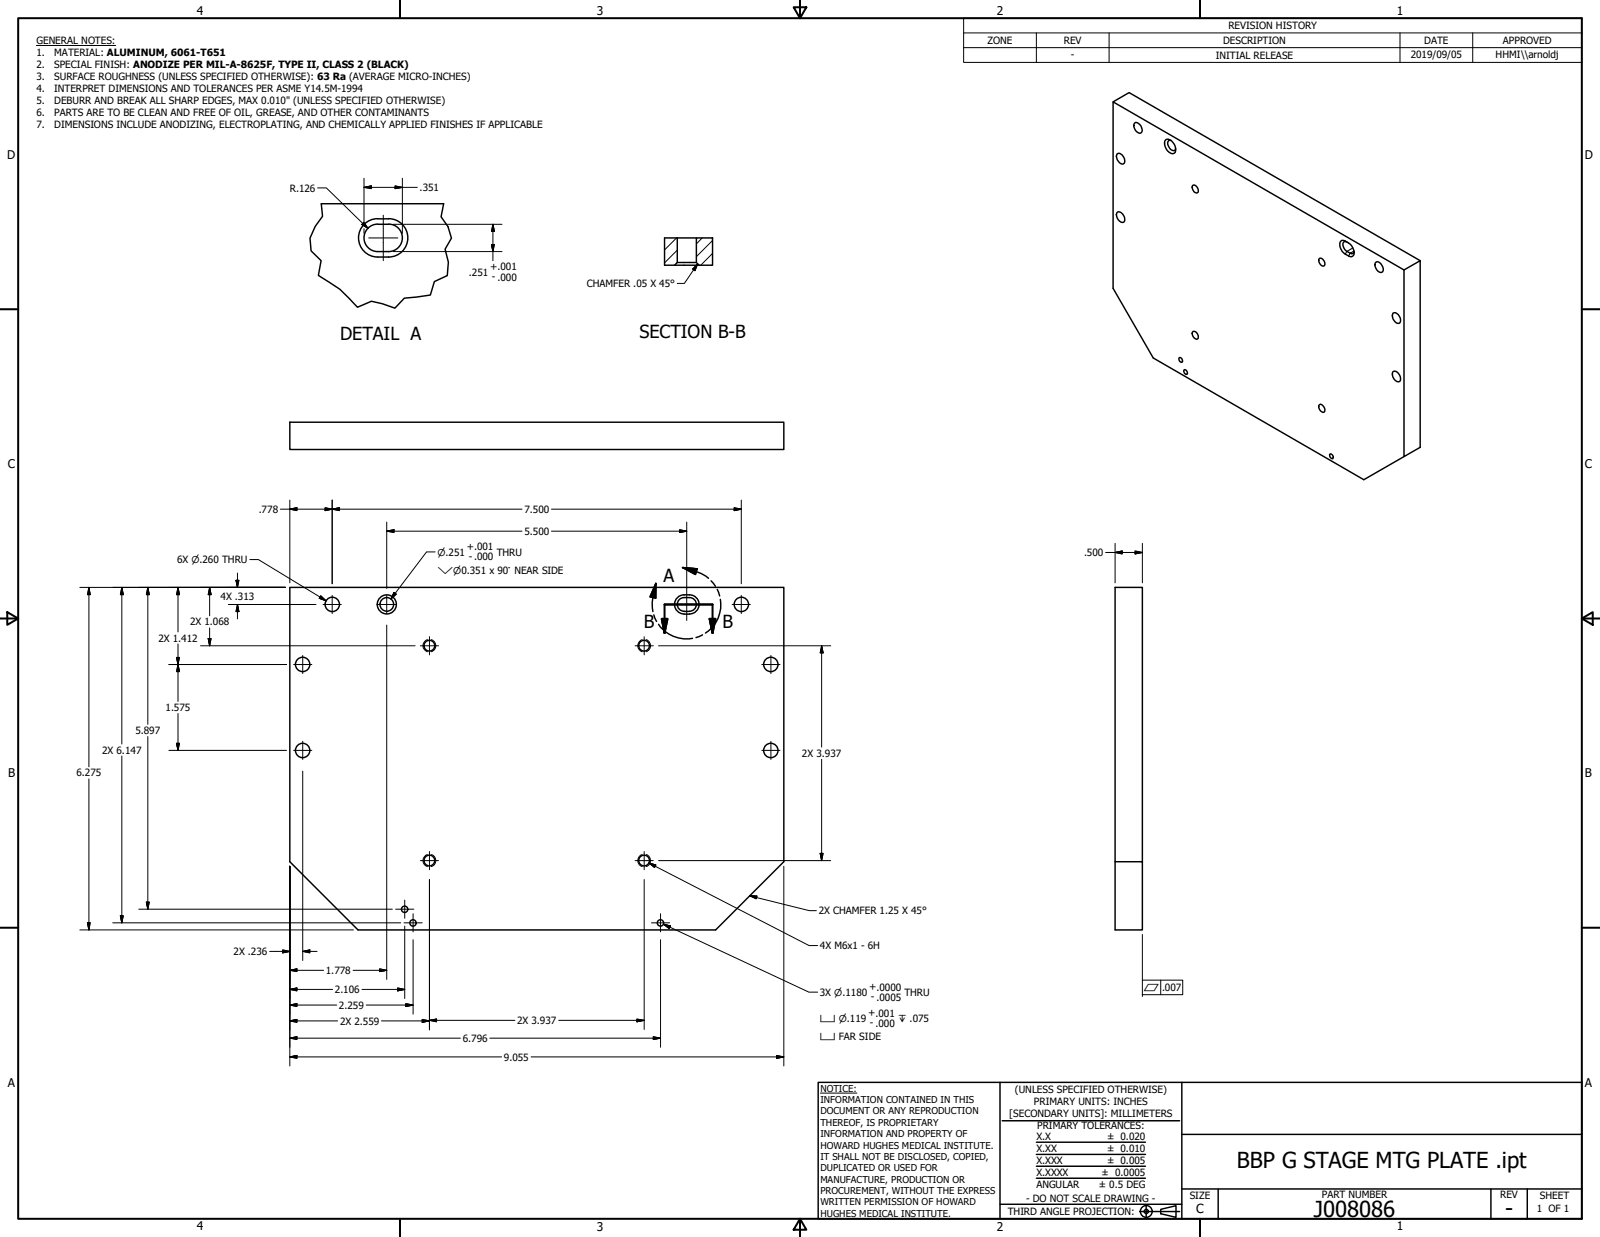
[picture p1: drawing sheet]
<svg xmlns="http://www.w3.org/2000/svg" width="559mm" height="432mm" viewBox="0 0 559 432" stroke-linecap="round" stroke-linejoin="round" font-family="sans-serif">
<!-- layer: Hatch (ANSI) -->
<path d="M236.3 83.1l-4.2 4.1M236.5 87.3l-4.4 4.5M245.2 83.1l-2 2.1M248.9 88.5l-4.2 4.1M248.9 83.9l-5.7 5.7" fill="none" stroke="#000" stroke-width=".35"/>
<!-- layer: Visible (ANSI) -->
<g fill="none" stroke="#000" stroke-width=".51">
<path d="M388.7 35.6l5.6-3.3 101.7 58.7M390.2 53.7a2.36 2.36 0 0 1 2.5 3.2 1.22 1.22 0 0 1-2.1-.6 2.49 2.49 0 0 1-.4-2.6zM396.3 42.9a2.18 2.18 0 0 1 2.6 2.3 .94 .94 0 0 1-.3 1 .94 .94 0 0 1-1 .2 2.65 2.65 0 0 1-1.3-3.5zM407 48.9a2.26 2.26 0 0 1 3.1 1.5 2.05 2.05 0 0 1-.5 3.3 3.5 3.5 0 0 1-2.6-4.8zM409 49h-.4a1.56 1.56 0 0 0-.2 2.6 1.42 1.42 0 0 0 2.1 .7l.1-.4M112.2 71.1h42.7M131.9 78.2a4.8 4.8 0 0 0-4.8 4.8 4.8 4.8 0 0 0 4.8 4.8 9.4 9.4 0 0 0 6.3-.6 4.8 4.8 0 0 0 2.2-5.4 4.8 4.8 0 0 0-4.7-3.6M131.9 76.3a6.7 6.7 0 0 0-6.7 6.7 6.7 6.7 0 0 0 6.7 6.7 12.2 12.2 0 0 0 6.7-.6 6.7 6.7 0 0 0 3.7-7.5 6.7 6.7 0 0 0-6.6-5.3M132 76.4h3.8M132 78.3h3.8M390.2 74.1a2.36 2.36 0 0 1 2.5 3.2 1.65 1.65 0 0 1-2.5-1.2 1.74 1.74 0 0 1 0-2zM416.4 64.9l.3-.3a1.78 1.78 0 0 1 1.5 2.7 1.79 1.79 0 0 1-1.8-2.4z"/>
<path d="M232.1 83.1h4.4v8.5l-.9 1h-3.5zM235.6 92.6h8.6M236.5 83.1h6.7M236.5 91.6h6.7M243.2 83.1h5.7v9.5h-4.7l-1-1zM460.9 90.2a1.78 1.78 0 0 1 1.5 2.6 1.78 1.78 0 0 1-1.5-2.6zM468.4 84.1a3.7 3.7 0 0 1 4 2.4 1.95 1.95 0 0 1-.3 3.1 4.3 4.3 0 0 1-4-5.1zM470.4 84.5l-.9-.2a2.17 2.17 0 0 0 .9 3.5l1.2 .6a.86 .86 0 0 0 1.3-.5M480.5 91.6a1.88 1.88 0 0 1 2.4 1.6 1.23 1.23 0 0 1-.7 1.9 2.64 2.64 0 0 1-1.7-3.5zM490.3 94.2l5.7-3.2v65.1l-5.7 3.3v-65.2l-101.6-58.6v65l14.1 24.4 73.5 42.4 14-8M416.4 116l.3-.3a1.78 1.78 0 0 1 1.5 2.7 1.86 1.86 0 0 1-1.8-2.4zM486.5 109.3a2.36 2.36 0 0 1 2.5 3.2 1.22 1.22 0 0 1-2.1-.5 2.49 2.49 0 0 1-.4-2.7z"/>
<path d="M411.9 124.8a1.02 1.02 0 0 1 .9 .6 1.02 1.02 0 0 1-.1 1.1 1.15 1.15 0 0 1-.8-1.7zM413.6 129.1a.99 .99 0 0 1 .9 .5 .99 .99 0 0 1 0 1.1 1.08 1.08 0 0 1-.9-1.6zM486.5 129.7a2.36 2.36 0 0 1 2.5 3.3 1.65 1.65 0 0 1-2.5-1.2 2.1 2.1 0 0 1 0-2.1zM101.2 147.4h172.5v9.5h-172.5zM460.9 141.2a1.78 1.78 0 0 1 1.5 2.7 1.78 1.78 0 0 1-1.5-2.7zM464.5 158.5a1.02 1.02 0 0 1 1 .5 1.02 1.02 0 0 1-.1 1.1l-.9-.6zM101.2 205h172.5v95.8l-23.8 23.8h-124.9l-23.8-23.8zM236.6 208.6a5.7 5.7 0 0 1 6.6 0 3.4 3.4 0 0 1 .7 3.7 3.4 3.4 0 0 1-3.1 2.1 4.3 4.3 0 0 1-5-2.1 3.3 3.3 0 0 1 .8-3.7zM237.1 209.5l.3-.4a4.5 4.5 0 0 1 4-.4 2.42 2.42 0 0 1 1.8 2.6 2.42 2.42 0 0 1-2.4 2.1 3.9 3.9 0 0 1-3.7-.9l-.6-1.5zM389.4 300.8v23.8h9.6v-23.8h-9.6v-95.8h9.6v95.8"/>
<circle cx="116" cy="211" r="2.51"/>
<circle cx="135.1" cy="211" r="2.38"/>
<circle cx="135.1" cy="211" r="3.3"/>
<circle cx="258.9" cy="211" r="2.51"/>
<circle cx="105.7" cy="231.9" r="2.51"/>
<circle cx="150" cy="225.4" r="1.87"/>
<circle cx="224.9" cy="225.4" r="1.87"/>
<circle cx="269.2" cy="231.9" r="2.51"/>
<circle cx="105.7" cy="262" r="2.51"/>
<circle cx="269.2" cy="262" r="2.51"/>
<circle cx="141.3" cy="317.4" r="1.11"/>
<circle cx="150" cy="300.4" r="1.87"/>
<circle cx="224.9" cy="300.4" r="1.87"/>
<circle cx="144.2" cy="322.2" r="1.11"/>
<circle cx="230.7" cy="322.2" r="1.11"/>
</g>
<!-- layer: Hidden Narrow (ANSI) -->
<path d="M149.3 223.3a2.22 2.22 0 0 0-1.6 2.1 2.22 2.22 0 0 0 1.6 2.1M150.6 223.3a2.22 2.22 0 0 1 1.6 2.1 2.22 2.22 0 0 1-1.6 2.1M224.3 223.3a2.22 2.22 0 0 0-1.6 2.1 2.22 2.22 0 0 0 1.6 2.1M225.7 223.3a2.25 2.25 0 0 1 1.5 2.1 2.25 2.25 0 0 1-1.5 2.1M149.3 298.3a2.18 2.18 0 0 0-1.6 2.1 2.18 2.18 0 0 0 1.6 2.1M150.6 298.3a2.18 2.18 0 0 1 1.6 2.1 2.18 2.18 0 0 1-1.6 2.1M224.3 298.3a2.18 2.18 0 0 0-1.6 2.1 2.18 2.18 0 0 0 1.6 2.1M225.7 298.3a2.2 2.2 0 0 1 1.5 2.1 2.2 2.2 0 0 1-1.5 2.1" fill="none" stroke="#000" stroke-width=".35"/>
<!-- layer: Visible Narrow (ANSI) -->
<path d="M472.5 86.6l-2.1 1.2-.6 .9M472.9 87.6l-1.3 .8-.6 .9" fill="none" stroke="#000" stroke-width=".38"/>
<!-- layer: Break Line (ANSI) -->
<path d="M112.2 71.1l.4 4.4-2.5 3.5-1.8 4.1 .3 4.5 3.5 3.4-.9 5.1 7.5 4.9 6.1 6.3 4.9-2.1 3.9 .8 4.3 1.6 3.3-3.5 9.1-1.1 1.4-4.7 4.5-2.1 .4-4.7-1.2-4.5 2.3-3.9-1.2-4-2.4-3.4 .8-4.6" fill="none" stroke="#000" stroke-width=".51"/>
<!-- layer: Detail Boundary (ANSI) -->
<path d="M238.4 198.1l5.1 .5-.6 1.9zM238.4 198.1a18.7 18.7 0 0 1 9.1 3.8M228.3 214.6l1 2.3M229 203.6v5.2l-2-.5zM229 203.6a18.7 18.7 0 0 0-1 9.9M230 217.9l1.6 1.9M248.3 219.5l-1.9 1.5M248.3 202.8l1.6 1.9M250.5 205.7l.8 2.3M251.6 209.2a11.8 11.8 0 0 1-2.5 9.3M232.5 220.6a11.9 11.9 0 0 0 9.4 2.2M245.4 221.6l-2.3 1" fill="none" stroke="#000" stroke-width=".51"/>
<path d="M238.4 198.1l5.1 .5zM238.4 198.1l5.1 .5-.6 1.9zM229 203.6v5.2zM229 203.6v5.2l-2-.5z" fill="#000" stroke="#000" stroke-width=".51"/>
<!-- layer: Section Line (ANSI) -->
<path d="M231.1 216h2l-1 5zM247.8 216h2.1l-1 5zM232.1 221v-10h16.8v10" fill="none" stroke="#000" stroke-width=".7"/>
<path d="M231.1 216l1 5zM231.1 216h2l-1 5zM247.8 216l1.1 5zM247.8 216h2.1l-1 5z" fill="#000" stroke="#000" stroke-width=".7"/>
<!-- layer: Border (ANSI) -->
<g fill="none" stroke="#000" stroke-width=".7">
<path d="M6.3 6.3h546.1v419.1h-546.1zM139.7 0v6.3M277.2 2.5h4.4l-2.2 3.8zM279.4 0v6.3M419.1 0v6.3M0 107.9h6.3M552.4 107.9h6.4M0 215.9h6.3M2.5 213.7l3.8 2.2-3.8 2.2zM552.4 215.9l3.9-2.2v4.4zM552.4 215.9h6.4M0 323.8h6.3"/>
<path d="M552.4 323.8h6.4M139.7 425.4v6.4M279.4 425.4l2.2 3.9h-4.4zM279.4 425.4v6.4M419.1 425.4v6.4"/>
</g>
<!-- layer: Title (ANSI) -->
<g fill="none" stroke="#000" stroke-width=".51">
<path d="M285.8 377.8h266.6v47.6h-266.6zM349.2 377.8v47.6M412.7 377.8v47.6M350 391.2h62M361.9 398.7h38.1M412.7 396h139.7M361.9 411.3h38.1M361.9 407.1h38.1M361.9 403h38.1M412.7 415h139.7M425.4 415v10.4M520.7 415v10.4"/>
<path d="M533.4 415v10.4M349.2 420.4h63.5M398 422.9h14M400.3 420.6v4.6M405.4 422.1l5.3-1.2v4l-5.3-1.2z"/>
<circle cx="400.3" cy="422.9" r="2.06"/>
<circle cx="400.3" cy="422.9" r=".73"/>
</g>
<path d="M286.5 381.6h12.8" fill="none" stroke="#000" stroke-width=".35"/>
<!-- layer: Symbol (ANSI) -->
<g fill="none" stroke="#000" stroke-width=".35">
<path d="M12.7 15.9h27.7M336.5 11.5v-5.2h215.9v5.2M336.5 16.6h215.9M361.9 11.5v10.3M387.3 11.5v10.3M488.9 11.5v10.3M514.3 11.5v10.3M552.4 11.5h-215.9v5.1M552.4 11.5v10.3h-215.9v-5.2M241.9 93.9l1.7-1.8-.9 2.4zM243.6 92.1l-4.6 6.8h-2.5M87.2 195.3h3l23.7 14.4"/>
<path d="M152 192.7h-3l-12.5 16.4M112 208l1.9 1.7-2.4-.8zM137.6 206.8l.8 .6-1.9 1.7zM226.6 301.2l2.4 .7-.4 .9zM226.6 301.2l56 28.9h3M261.8 312.7l2.6 .1-.3 1zM261.8 312.7l20.8 5.2h2.5M231.7 322.6l2.5 .6-.5 1zM231.7 322.6l50.8 23.7h3.1M399 326.2v15.9M399 342.1h14.1v5.1h-14.1zM399 347.2v.7"/>
<path d="M405.4 342.1v5.1"/>
</g>
<!-- layer: Dimension (ANSI) -->
<g fill="none" stroke="#000" stroke-width=".35">
<path d="M110.9 65.6h3.1l14.5 14.1M127.1 77.6l1.4 2.1-2.1-1.3zM127.1 65.4l2.6-.5v.9zM127.1 65.4h18.6M127.1 62.2v15.5M127.1 79.8v1.7M137.4 78.3h37.9M138 64.9l2.5 .5-2.5 .4zM140.5 62.2v19.3M172.1 78.3l.6 2.5h-1.1zM172.1 78.3v12.7M137.4 87.8h37.9"/>
<path d="M171.6 85.3h1.1l-.6 2.5zM97.9 177.7h84.4M101.2 177.7l2.5-.5v1zM101.2 174.6v28.9M113.5 177.2l2.5 .5-2.5 .5zM116 177.7l2.6-.5v1zM116 174.6v29.2M192.6 177.7h66.3M256.4 177.2l2.5 .5-2.5 .5zM258.9 174.6v29.2M135.1 185.4l2.5-.5v1zM135.1 185.4h47.2"/>
<path d="M135.1 182.2v23.2M192.6 185.4h47.2M237.4 184.9l2.4 .5-2.4 .5zM239.8 182.2v23.2M386.1 192.8h12.9M389.4 192.8l2.5-.5v1.1zM389.4 189.7v13.8M396.4 192.3l2.6 .5-2.6 .6zM399 189.7v13.8M27.9 205h71.7M31.1 205l.4 2.6h-1zM31.1 205v62.7"/>
<path d="M42.5 205l.6 2.6h-1.1zM42.5 205v54.7M51.6 205l.5 2.6h-1zM51.6 205v47.9M62.2 205l.5 2.6h-1zM62.2 205v15.6M73.2 205l.5 2.6h-1zM73.2 205v9.9M73.2 219.2v6.2M79.8 211h30.6M82.4 202.6h1l-.5 2.4zM82.9 211l.5 2.5h-1z"/>
<path d="M82.9 200v5M82.9 211v5M135.1 218.2v123.7M59 232h41.1M61.7 229.5h1l-.5 2.5zM62.2 232l.5 2.4h-1zM62.2 224.8v20.1M70 225.4h75M72.7 222.9h1l-.5 2.5zM230 225.4h60.1M287 225.4l.5 2.5h-1.1zM287 225.4v35.4"/>
<path d="M51.6 257.1v60.3M61.7 259.5h1l-.5 2.4zM62.2 249v12.9M31.1 271.9v52.7M42.5 263.9v58.2M59 261.9h41.1M105.7 269.2v66.1M287 265v35.4M286.4 297.9h1.1l-.5 2.5zM42 319.7h1.1l-.6 2.4zM48.5 317.4h88.5M51.1 314.9h1l-.5 2.5z"/>
<path d="M101.2 302.4v69.7M150 307v52.5M225 307v52.3M230 300.4h60.1M273.7 302.4v69.7M27.9 324.6h95.5M30.5 322.1h1l-.4 2.5zM39.4 322.1h100.6M94.2 332.1h7M98.7 331.6l2.5 .5-2.5 .5zM101.2 338.7l2.5-.5v1zM101.2 338.7h11.8"/>
<path d="M105.7 332.1l2.5-.5v1zM105.7 332.1h5M123.3 338.7h11.8M132.6 338.2l2.5 .5-2.5 .5zM141.4 323.3v25.3M144.3 328v26M230.7 328v37.6M101.2 345.4l2.5-.5v1zM101.2 350.8l2.5-.5v1zM101.2 356.4l2.5-.5v1zM101.2 345.4h14.9M101.2 350.8h16.4"/>
<path d="M101.2 356.4h16.7M126.4 345.4h15M127.9 350.8h16.4M133.2 356.4h16.8M138.9 344.9l2.5 .5-2.5 .5zM141.7 350.3l2.6 .5-2.6 .5zM147.4 355.9l2.6 .5-2.6 .5zM150 356.2l2.5-.5v1zM150 356.2h29.8M195.1 356.2h29.9M222.4 355.7l2.6 .5-2.6 .5zM101.2 368.9l2.5-.5v1z"/>
<path d="M101.2 362.4l2.5-.5v.9zM101.2 368.9h74M101.2 362.4h59.6M171.1 362.4h59.6M185.5 368.9h88.2M228.2 361.9l2.5 .5-2.5 .4zM271.2 368.4l2.5 .5-2.5 .5z"/>
</g>
<g fill="#000" stroke="#000" stroke-width=".35">
<path d="M126.4 78.4l2.1 1.3zM127.1 77.6l1.4 2.1-2.1-1.3zM127.1 65.4l2.6-.5zM127.1 65.4l2.6-.5v.9zM138 65.8l2.5-.4zM138 64.9l2.5 .5-2.5 .4zM171.6 85.3l.5 2.5zM171.6 85.3h1.1l-.6 2.5zM172.1 78.3l.6 2.5zM172.1 78.3l.6 2.5h-1.1zM101.2 177.7l2.5-.5zM101.2 177.7l2.5-.5v1z"/>
<path d="M113.5 178.2l2.5-.5zM113.5 177.2l2.5 .5-2.5 .5zM116 177.7l2.6-.5zM116 177.7l2.6-.5v1zM256.4 178.2l2.5-.5zM256.4 177.2l2.5 .5-2.5 .5zM135.1 185.4l2.5-.5zM135.1 185.4l2.5-.5v1zM237.4 185.9l2.4-.5zM237.4 184.9l2.4 .5-2.4 .5zM389.4 192.8l2.5-.5zM389.4 192.8l2.5-.5v1.1z"/>
<path d="M396.4 193.4l2.6-.6zM396.4 192.3l2.6 .5-2.6 .6zM31.1 205l.4 2.6zM31.1 205l.4 2.6h-1zM42.5 205l.6 2.6zM42.5 205l.6 2.6h-1.1zM51.6 205l.5 2.6zM51.6 205l.5 2.6h-1zM62.2 205l.5 2.6zM62.2 205l.5 2.6h-1zM73.2 205l.5 2.6zM73.2 205l.5 2.6h-1z"/>
<path d="M82.4 202.6l.5 2.4zM82.4 202.6h1l-.5 2.4zM82.9 211l.5 2.5zM82.9 211l.5 2.5h-1zM61.7 229.5l.5 2.5zM61.7 229.5h1l-.5 2.5zM62.2 232l.5 2.4zM62.2 232l.5 2.4h-1zM72.7 222.9l.5 2.5zM72.7 222.9h1l-.5 2.5zM287 225.4l.5 2.5zM287 225.4l.5 2.5h-1.1z"/>
<path d="M61.7 259.5l.5 2.4zM61.7 259.5h1l-.5 2.4zM286.4 297.9l.6 2.5zM286.4 297.9h1.1l-.5 2.5zM42 319.7l.5 2.4zM42 319.7h1.1l-.6 2.4zM51.1 314.9l.5 2.5zM51.1 314.9h1l-.5 2.5zM30.5 322.1l.6 2.5zM30.5 322.1h1l-.4 2.5zM98.7 332.6l2.5-.5zM98.7 331.6l2.5 .5-2.5 .5z"/>
<path d="M101.2 338.7l2.5-.5zM101.2 338.7l2.5-.5v1zM105.7 332.1l2.5-.5zM105.7 332.1l2.5-.5v1zM132.6 339.2l2.5-.5zM132.6 338.2l2.5 .5-2.5 .5zM101.2 345.4l2.5-.5zM101.2 345.4l2.5-.5v1zM101.2 350.8l2.5-.5zM101.2 350.8l2.5-.5v1zM101.2 356.4l2.5-.5zM101.2 356.4l2.5-.5v1z"/>
<path d="M138.9 345.9l2.5-.5zM138.9 344.9l2.5 .5-2.5 .5zM141.7 351.3l2.6-.5zM141.7 350.3l2.6 .5-2.6 .5zM147.4 356.9l2.6-.5zM147.4 355.9l2.6 .5-2.6 .5zM150 356.2l2.5-.5zM150 356.2l2.5-.5v1zM222.4 356.7l2.6-.5zM222.4 355.7l2.6 .5-2.6 .5zM101.2 368.9l2.5-.5zM101.2 368.9l2.5-.5v1z"/>
<path d="M101.2 362.4l2.5-.5zM101.2 362.4l2.5-.5v.9zM228.2 362.8l2.5-.4zM228.2 361.9l2.5 .5-2.5 .4zM271.2 369.4l2.5-.5zM271.2 368.4l2.5 .5-2.5 .5z"/>
</g>
<!-- layer: Center Mark (ANSI) -->
<g fill="none" stroke="#000" stroke-width=".35">
<path d="M112.8 211h6.4M116 207.8v6.4M131.9 211h6.3M135.1 207.8v6.4M255.7 211h6.4M258.9 207.8v6.4M102.6 232h6.3M105.7 228.8v6.3M146.8 225.4h6.4M150 222.2v6.4M221.8 225.4h6.4M225 222.2v6.4"/>
<path d="M266.1 232h6.3M269.2 228.8v6.3M105.7 258.8v6.3M269.2 258.8v6.3M102.6 261.9h6.3M266.1 261.9h6.3M150 297.2v6.4M225 297.2v6.4M138.2 317.4h6.3M141.4 314.2v6.3M144.3 319v6.3M146.8 300.4h6.4"/>
<path d="M221.8 300.4h6.4M230.7 319v6.3M141.1 322.1h6.3M227.5 322.1h6.4"/>
</g>
<!-- layer: Symbol (ANSI) -->
<path d="M243.6 92.1l-.9 2.4zM241.9 93.9l1.7-1.8-.9 2.4zM111.5 208.9l2.4 .8zM112 208l1.9 1.7-2.4-.8zM137.6 206.8l-1.1 2.3zM137.6 206.8l.8 .6-1.9 1.7zM226.6 301.2l2.4 .7zM226.6 301.2l2.4 .7-.4 .9zM261.8 312.7l2.6 .1zM261.8 312.7l2.6 .1-.3 1zM231.7 322.6l2.5 .6zM231.7 322.6l2.5 .6-.5 1z" fill="#000" stroke="#000" stroke-width=".35"/>
<!-- layer: Centerline (ANSI) -->
<path d="M133.9 75.1v15.9M128.8 83.1h10.1M235.7 211h8.3M239.8 205.4v11.2" fill="none" stroke="#000" stroke-width=".35"/>
<g font-size="7.7">
<text x="432" y="407.6">BBP G STAGE MTG PLATE .ipt</text>
<text x="458.9" y="424.8">J008086</text>
<text x="525.7" y="424.4">-</text>
</g>
<g font-size="6.3">
<text x="118.7" y="118.6">DETAIL A</text>
<text x="223.3" y="117.9">SECTION B-B</text>
<text x="231.7" y="203">A</text>
<text x="224.9" y="219.1">B</text>
<text x="252.3" y="219.1">B</text>
</g>
<text font-size="4.4" x="417.8" y="423.5">C</text>
<g font-size="4.2">
<text x="68.7" y="5.3">4</text>
<text x="208.4" y="5.3">3</text>
<text x="348.1" y="5.3">2</text>
<text x="487.8" y="5.3">1</text>
<text x="2.5" y="55.5">D</text>
<text x="553.5" y="55.5">D</text>
<text x="2.8" y="163.4">C</text>
<text x="553.5" y="163.4">C</text>
<text x="2.9" y="271.4">B</text>
<text x="553.5" y="271.4">B</text>
<text x="2.8" y="379.3">A</text>
<text x="553.5" y="379.3">A</text>
<text x="68.7" y="429.5">4</text>
<text x="208.4" y="429.6">3</text>
<text x="348.1" y="429.6">2</text>
<text x="487.8" y="429.5">1</text>
</g>
<g font-size="3.5">
<text x="429" y="10.2">REVISION HISTORY</text>
<text x="12.7" y="15.3">GENERAL NOTES:</text>
<text x="344.9" y="15.3">ZONE</text>
<text x="371.5" y="15.3">REV</text>
<text x="427.2" y="15.3">DESCRIPTION</text>
<text x="497.4" y="15.3">DATE</text>
<text x="524.9" y="15.3">APPROVED</text>
<text x="12.7" y="19.5">1.</text>
<text x="12.7" y="23.7">2.</text>
<text x="18.9" y="19.5">MATERIAL: ALUMINUM, 6061-T651</text>
<text x="18.9" y="23.7">SPECIAL FINISH: ANODIZE PER MIL-A-8625F, TYPE II, CLASS 2 (BLACK)</text>
<text x="374" y="20.3">-</text>
<text x="424.6" y="20.4">INITIAL RELEASE</text>
<text x="492.7" y="20.3">2019/09/05</text>
<text x="522.4" y="20.1">HHMI\\arnoldj</text>
<text x="12.7" y="27.8">3.</text>
<text x="18.9" y="27.8">SURFACE ROUGHNESS (UNLESS SPECIFIED OTHERWISE): 63 Ra (AVERAGE MICRO-INCHES)</text>
<text x="12.7" y="32">4.</text>
<text x="18.9" y="32">INTERPRET DIMENSIONS AND TOLERANCES PER ASME Y14.5M-1994</text>
<text x="12.7" y="36.2">5.</text>
<text x="12.7" y="40.4">6.</text>
<text x="18.9" y="36.2">DEBURR AND BREAK ALL SHARP EDGES, MAX 0.010&quot; (UNLESS SPECIFIED OTHERWISE)</text>
<text x="18.9" y="40.4">PARTS ARE TO BE CLEAN AND FREE OF OIL, GREASE, AND OTHER CONTAMINANTS</text>
<text x="12.7" y="44.6">7.</text>
<text x="18.9" y="44.6">DIMENSIONS INCLUDE ANODIZING, ELECTROPLATING, AND CHEMICALLY APPLIED FINISHES IF APPLICABLE</text>
<text x="101.2" y="66.9">R.126</text>
<text x="146.6" y="66.7">.351</text>
<text x="171.2" y="94.2">+.001</text>
<text x="163.8" y="96.2">.251</text>
<text x="171.8" y="97.8">- .000</text>
<text x="204.9" y="100.2">CHAMFER .05 X 45°</text>
<text x="90.4" y="179">.778</text>
<text x="183.1" y="179">7.500</text>
<text x="163.1" y="192">+.001</text>
<text x="183.1" y="186.7">5.500</text>
<text x="61.8" y="196.6">6X ⌀.260 THRU</text>
<text x="163.7" y="195.5">- .000</text>
<text x="173.5" y="193.9">THRU</text>
<text x="378.6" y="194.1">.500</text>
<text x="77" y="209.3">4X .313</text>
<text x="66.4" y="218.3">2X 1.068</text>
<text x="55.3" y="224">2X 1.412</text>
<text x="57.8" y="248.2">1.575</text>
<text x="47.3" y="256.3">5.897</text>
<text x="35.7" y="263.1">2X 6.147</text>
<text x="280.1" y="264.2">2X 3.937</text>
<text x="26.7" y="271">6.275</text>
<text x="285.9" y="319.2">2X CHAMFER 1.25 X 45°</text>
<text x="81.6" y="333.4">2X .236</text>
<text x="286.4" y="331.3">4X M6x1 - 6H</text>
<text x="113.8" y="340">1.778</text>
<text x="117" y="346.6">2.106</text>
<text x="286.3" y="347.6">3X ⌀.1180</text>
<text x="303.5" y="345.6">+.0000</text>
<text x="315.8" y="347.6">THRU</text>
<text x="405.8" y="345.9">.007</text>
<text x="118.4" y="352.1">2.259</text>
<text x="304.2" y="349.2">- .0005</text>
<text x="118.7" y="357.6">2X 2.559</text>
<text x="180.6" y="357.4">2X 3.937</text>
<text x="303.2" y="354.6">+.001</text>
<text x="303.8" y="358.2">- .000</text>
<text x="161.6" y="363.6">6.796</text>
<text x="176" y="370.2">9.055</text>
<text x="354.5" y="381.6">(UNLESS SPECIFIED OTHERWISE)</text>
<text x="352.5" y="390">[SECONDARY UNITS]: MILLIMETERS</text>
<text x="361.1" y="385.8">PRIMARY UNITS: INCHES</text>
<text x="362.3" y="394.1">PRIMARY TOLERANCES:</text>
<text x="361.9" y="397.9">X.X</text>
<text x="386.7" y="398">± 0.020</text>
<text x="361.9" y="402.1">X.XX</text>
<text x="361.9" y="406.3">X.XXX</text>
<text x="386.7" y="402.1">± 0.010</text>
<text x="386.7" y="406.3">± 0.005</text>
<text x="361.9" y="410.5">X.XXXX</text>
<text x="384.7" y="410.5">± 0.0005</text>
<text x="358.4" y="419.7">- DO NOT SCALE DRAWING -</text>
<text x="361.9" y="414.6">ANGULAR</text>
<text x="383.8" y="414.7">± 0.5 DEG</text>
<text x="415.5" y="418.4">SIZE</text>
<text x="461.6" y="418.3">PART NUMBER</text>
<text x="523.9" y="418.3">REV</text>
<text x="537.8" y="418.4">SHEET</text>
<text x="352" y="424.2">THIRD ANGLE PROJECTION:</text>
<text x="536.7" y="423.2">1 OF 1</text>
</g>
<g font-size="3.3">
<text x="152.8" y="193.9">⌀.251</text>
<text x="152.8" y="200.4">⌵⌀0.351 x 90° NEAR SIDE</text>
<text x="399.4" y="345.9">⏥</text>
<text x="286.3" y="356.6">⌴ ⌀.119</text>
<text x="313.6" y="356.6">↧ .075</text>
<text x="286.3" y="363.1">⌴ FAR SIDE</text>
<text x="286.5" y="381.1">NOTICE:</text>
<text x="286.5" y="385">INFORMATION CONTAINED IN THIS</text>
<text x="286.5" y="389">DOCUMENT OR ANY REPRODUCTION</text>
<text x="286.5" y="392.9">THEREOF, IS PROPRIETARY</text>
<text x="286.5" y="396.9">INFORMATION AND PROPERTY OF</text>
<text x="286.5" y="400.9">HOWARD HUGHES MEDICAL INSTITUTE.</text>
<text x="286.5" y="404.9">IT SHALL NOT BE DISCLOSED, COPIED,</text>
<text x="286.5" y="408.9">DUPLICATED OR USED FOR</text>
<text x="286.5" y="412.8">MANUFACTURE, PRODUCTION OR</text>
<text x="286.5" y="416.8">PROCUREMENT, WITHOUT THE EXPRESS</text>
<text x="286.5" y="420.8">WRITTEN PERMISSION OF HOWARD</text>
<text x="286.5" y="424.8">HUGHES MEDICAL INSTITUTE.</text>
</g>
</svg>
